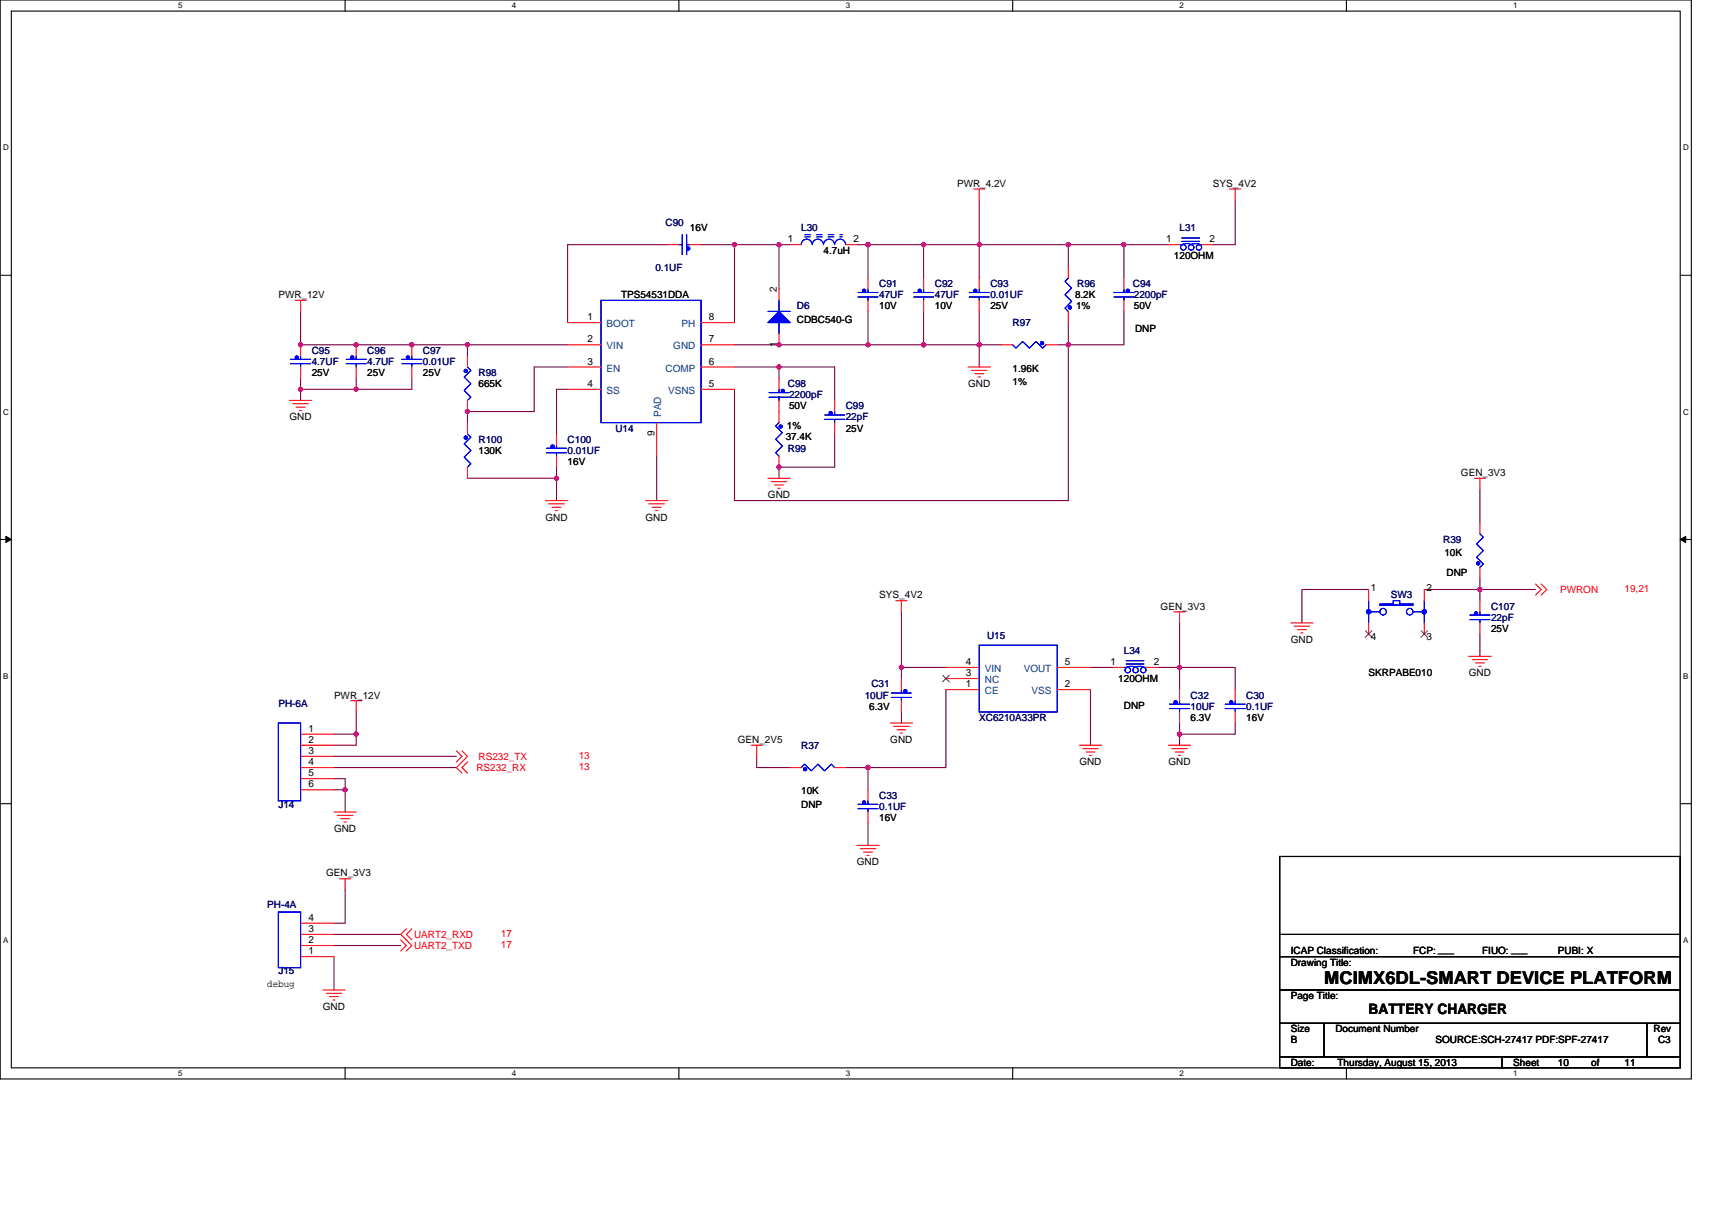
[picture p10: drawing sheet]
<svg xmlns="http://www.w3.org/2000/svg" width="297mm" height="210mm" viewBox="0 0 297 210" stroke-linecap="round" stroke-linejoin="round" font-family="sans-serif">
<path d="M0 0h293.5v187.2h-293.5zM2 1.9h289.5v183.4h-289.5z" fill="none" stroke="#000" stroke-width=".19"/>
<g fill="#fff">
<path d="M30.9 .2h.8v1.6h-.8z"/>
<path d="M30.9 185.5h.8v1.6h-.8z"/>
</g>
<path d="M59.9 0v1.9M59.9 185.3v1.9" fill="none" stroke="#000" stroke-width=".19"/>
<g fill="#fff">
<path d="M88.8 .2h.8v1.6h-.8z"/>
<path d="M88.8 185.5h.8v1.6h-.8z"/>
</g>
<path d="M117.8 0v1.9M117.8 185.3v1.9" fill="none" stroke="#000" stroke-width=".19"/>
<g fill="#fff">
<path d="M146.7 .2h.8v1.6h-.8z"/>
<path d="M146.7 185.5h.8v1.6h-.8z"/>
</g>
<path d="M175.7 0v1.9M175.7 185.3v1.9" fill="none" stroke="#000" stroke-width=".19"/>
<g fill="#fff">
<path d="M204.7 .2h.7v1.6h-.7z"/>
<path d="M204.7 185.5h.7v1.6h-.7z"/>
</g>
<path d="M233.6 0v1.9M233.6 185.3v1.9" fill="none" stroke="#000" stroke-width=".19"/>
<g fill="#fff">
<path d="M262.6 .2h.7v1.6h-.7z"/>
<path d="M262.6 185.5h.7v1.6h-.7z"/>
<path d="M.5 24.8h1v1.6h-1z"/>
<path d="M292 24.8h1v1.6h-1z"/>
<path d="M.5 70.7h1v1.5h-1z"/>
<path d="M292 70.7h1v1.5h-1z"/>
</g>
<path d="M0 47.8h2M291.5 47.8h2" fill="none" stroke="#000" stroke-width=".19"/>
<g fill="#fff">
<path d="M.5 116.5h.9v1.6h-.9z"/>
<path d="M292 116.5h.9v1.6h-.9z"/>
</g>
<path d="M0 93.6h2M291.5 93.6h2" fill="none" stroke="#000" stroke-width=".19"/>
<path d="M1 93.1l1 .5-1 .5zM291.5 93.6l1-.5v1z" fill="#000" stroke="#000" stroke-width=".17"/>
<g fill="#fff">
<path d="M.5 162.4h.9v1.5h-.9z"/>
<path d="M292 162.4h.9v1.5h-.9z"/>
</g>
<path d="M0 139.5h2M291.5 139.5h2M222 148.6h69.5v17.4h-69.5zM222 166h69.5v5.8h-69.5zM222 171.8h69.5v5.8h-69.5zM222 177.6h7.8v5.8h-7.8zM222 162.2h69.5M229.8 177.6h55.9v5.8h-55.9zM285.7 177.6h5.8v5.8h-5.8zM222 183.4h38.6v1.9h-38.6zM260.6 183.4h30.9v1.9h-30.9z" fill="none" stroke="#000" stroke-width=".19"/>
<g fill="none" stroke="#800040" stroke-width=".19">
<path d="M169.9 34.7v7.8M214.3 34.7v7.8h-3.8M52.2 54v5.8h28.9v2M81.1 59.8h17.4M115.9 42.5h-17.4v13.5M121.6 42.5h5.8M127.4 59.8h23.2M127.4 42.5h7.8M127.4 42.5v13.5M135.2 42.5h1.9M135.2 42.5v7.7M148.7 42.5h1.9"/>
<path d="M150.6 59.8h9.6M150.6 42.5v5.8M150.6 54v5.8M150.6 42.5h9.6M160.2 42.5v5.8M160.2 42.5h9.7M160.2 54v5.8M160.2 59.8h9.7M169.9 42.5v5.8M169.9 54v5.8M169.9 59.8h3.9M169.9 42.5h15.5v3.8"/>
<path d="M169.9 59.8v3.9M183.4 59.8h2M185.4 42.5h9.6M185.4 59.8v27.1h-58v-19.3M185.4 56v3.8M195 42.5h7.7M195 42.5v5.8M195 54v5.8h-9.6M52.2 65.6v2M52.2 67.6h9.6M52.2 67.6v1.9M61.8 65.6v2"/>
<path d="M71.5 65.6v2h-9.7M98.5 67.6h-1.9v7.7M98.5 63.7h-5.8v7.7h-11.6v1.9M113.9 79.1v7.8M127.4 63.7h7.8M135.2 63.7h9.6v5.8M135.2 63.7v1.9M144.8 75.3v5.8h-9.6v1.9M81.1 83h15.5M96.6 83v3.9M96.6 81.1v1.9M256.8 84.9v5.8"/>
<path d="M156.4 115.8v2M156.4 115.8h7.7M156.4 106.2v9.6M164.1 119.7v13.5h-13.5M189.2 119.7v9.6M189.2 115.8h3.9M200.8 115.8h3.9M204.7 108.1v7.7M204.7 115.8h9.6v3.9M204.7 115.8v3.9M237.5 102.3h-11.6v5.8M247.1 102.3h9.7"/>
<path d="M256.8 110v3.9M256.8 102.3v1.9M256.8 102.3h9.6M256.8 100.4v1.9M58 135.1h1.9v2M58 131.3h21.2M58 133.2h21.2M58 127.4h3.8M58 137.1h1.9M59.9 137.1v3.8M61.8 127.4v1.9h-3.8M61.8 123.5v3.9"/>
<path d="M131.3 131.3v1.9h5.8M146.7 133.2h3.9v3.9M156.4 123.5v2M204.7 127.4v1.9M204.7 125.5v1.9M214.3 125.5v1.9h-9.6M59.9 154.4v5.8h-1.9M150.6 142.9v3.8M58 166v5.8M58 162.2h11.5M58 164.1h11.5"/>
</g>
<g fill="#f0f" stroke="#f0f" stroke-width=".19">
<circle cx="81.1" cy="59.8" r=".38"/>
<circle cx="71.4" cy="59.8" r=".38"/>
<circle cx="61.8" cy="59.8" r=".38"/>
<circle cx="61.8" cy="67.6" r=".38"/>
<circle cx="52.1" cy="67.6" r=".38"/>
<circle cx="135.2" cy="42.4" r=".38"/>
<circle cx="160.3" cy="42.4" r=".38"/>
<circle cx="150.6" cy="42.4" r=".38"/>
<circle cx="135.2" cy="59.8" r=".38"/>
<circle cx="160.3" cy="59.8" r=".38"/>
<circle cx="150.6" cy="59.8" r=".38"/>
<circle cx="169.9" cy="59.8" r=".38"/>
<circle cx="135.1" cy="63.7" r=".38"/>
<circle cx="135.2" cy="81.1" r=".38"/>
<circle cx="185.3" cy="59.8" r=".38"/>
<circle cx="185.3" cy="42.4" r=".38"/>
<circle cx="169.9" cy="42.4" r=".38"/>
<circle cx="96.5" cy="83" r=".38"/>
<circle cx="52.1" cy="59.8" r=".38"/>
<circle cx="195" cy="42.4" r=".38"/>
<circle cx="81.1" cy="71.4" r=".38"/>
<circle cx="59.9" cy="137" r=".38"/>
<circle cx="61.8" cy="127.4" r=".38"/>
<circle cx="127.4" cy="42.4" r=".38"/>
<circle cx="156.4" cy="115.8" r=".38"/>
<circle cx="204.6" cy="115.8" r=".38"/>
<circle cx="204.6" cy="127.4" r=".38"/>
<circle cx="150.6" cy="133.2" r=".38"/>
<circle cx="256.8" cy="102.3" r=".38"/>
</g>
<g fill="none" stroke="#f00" stroke-width=".19">
<path d="M168.9 32.8h2M169.9 32.8v1.9M213.3 32.8h2M214.3 32.8v1.9M51.2 52.1h1.9M52.2 52.1v1.9M52.2 59.8v2M61.8 59.8v2M71.5 59.8v2M98.5 56h5.8M98.5 59.8h5.8M115.9 42.5h1.9"/>
<path d="M119.7 42.5h1.9M121.6 59.8h5.8M121.6 56h5.8M135.2 57.9v1.9M135.2 50.2v1.9M137.1 42.5h1.9M146.7 42.5h2M150.6 48.3v1.9M150.6 52.1v1.9M160.2 48.3v1.9M160.2 52.1v1.9M169.9 48.3v1.9"/>
<path d="M169.9 52.1v1.9M173.8 59.8h1.9M181.5 59.8h1.9M185.4 54v2M185.4 46.3v2M195 48.3v1.9M195 52.1v1.9M202.7 42.5h2M208.5 42.5h2M50.2 69.5h3.9M50.8 70.1h2.7M51.4 70.7h1.5"/>
<path d="M52 71.2h.3M52.2 63.7v1.9M61.8 63.7v1.9M71.5 63.7v1.9M81.1 73.3v2M81.1 61.8v1.9M81.1 69.5v1.9M96.6 75.3v1.9M96.6 79.1v2M98.5 67.6h5.8M98.5 63.7h5.8M113.9 73.3v5.8"/>
<path d="M121.6 67.6h5.8M121.6 63.7h5.8M135.2 65.6v2M135.2 69.5v3.8M135.2 79.1v2M144.8 69.5v1.9M144.8 73.3v2M168 63.7h3.8M168.6 64.3h2.7M169.1 64.9h1.6M169.7 65.4h.4M81.1 81.1v1.9"/>
<path d="M94.6 86.9h3.9M95.2 87.4h2.7M95.8 88h1.5M96.4 88.6h.3M112 86.9h3.9M112.6 87.4h2.7M113.2 88h1.5M113.7 88.6h.4M133.2 83h3.9M133.8 83.6h2.7M134.4 84.2h1.5M135 84.7h.4"/>
<path d="M255.8 83h1.9M256.8 83v1.9M256.8 98.4v2M256.8 90.7v1.9M155.4 104.2h2M156.4 104.2v2M156.4 117.8v1.9M164.1 115.8h5.8M164.1 117.8h5.8M164.1 119.7h5.8M183.4 119.7h5.8M183.4 115.8h5.8"/>
<path d="M193.1 115.8h1.9M198.9 115.8h1.9M203.7 106.2h1.9M204.7 106.2v1.9M204.7 119.7v1.9M214.3 119.7v1.9M224 108.1h3.8M224.5 108.7h2.7M225.1 109.3h1.6M225.7 109.8h.4M237.5 102.3v1.9M237.5 108.1v1.9"/>
<path d="M247.1 102.3v1.9M247.1 108.1v1.9M254.8 113.9h3.9M255.4 114.5h2.7M256 115h1.6M256.6 115.6h.4M256.8 104.2v2M256.8 108.1v1.9M266.4 101.3l1 1-1 1M267.4 101.3l1 1-1 1M52.2 127.4h5.8M52.2 129.3h5.8"/>
<path d="M52.2 131.3h5.8M52.2 133.2h5.8M52.2 135.1h5.8M52.2 137.1h5.8M60.9 121.6h1.9M61.8 121.6v1.9M79.2 130.3l1 1-1 .9M80.2 130.3l.9 1-1.9 1.9 1 1M81.1 132.2l-.9 1 .9 1M130.3 129.3h2M131.3 129.3v2M137.1 133.2h1.9"/>
<path d="M144.8 133.2h1.9M150.6 137.1v1.9M154.5 125.5h3.8M155 126h2.8M155.6 126.6h1.6M156.2 127.2h.4M156.4 121.6v1.9M187.3 129.3h3.9M187.9 129.9h2.7M188.4 130.5h1.6M189 131.1h.4M202.7 129.3h3.9"/>
<path d="M203.3 129.9h2.7M203.9 130.5h1.5M204.5 131.1h.3M204.7 123.5v2M214.3 123.5v2M58 140.9h3.8M58.5 141.5h2.7M58.9 152.5h2M59.1 142.1h1.5M59.7 142.6h.4M59.9 152.5v1.9M148.7 146.7h3.8"/>
<path d="M149.3 147.3h2.7M149.8 147.9h1.6M150.4 148.4h.4M150.6 140.9v2M52.2 166h5.8M52.2 164.1h5.8M52.2 162.2h5.8M52.2 160.2h5.8M56 171.8h3.9M56.6 172.4h2.7M57.2 173h1.5M57.8 173.5h.3"/>
<path d="M69.5 163.1l1 1-1 .9M70.5 161.2l-1 1 2 1.9-1 .9M71.5 161.2l-1 1 1 .9"/>
</g>
<g fill="none" stroke="#00f" stroke-width=".19">
<path d="M104.3 52.1h17.3v21.2h-17.3zM117.8 42.5h.6M118.4 40.7v3.5M119.1 40.7v3.5M119.1 42.5h.6M133.2 54h3.9M135.2 56v1.9M135.2 52.1v1.9M144.8 42.4a.96 .96 0 0 0-1-.9 .96 .96 0 0 0-.9 .9 .96 .96 0 0 0-1-.9 .96 .96 0 0 0-1 .9 .96 .96 0 0 0-.9-.9 .96 .96 0 0 0-1 .9M146.7 42.4a.95 .95 0 0 0-.9-.9 .95 .95 0 0 0-1 .9M148.9 51.5h3.4M148.9 50.8h3.4"/>
<path d="M150.6 50.2v.6M150.6 51.5v.6M158.5 51.5h3.5M158.5 50.8h3.5M160.2 51.5v.6M160.2 50.2v.6M168.2 51.5h3.4M168.2 50.8h3.4M169.9 50.2v.6M169.9 51.5v.6M175.7 59.8l.6 .6 1.1-1.1 1.2 1.1 1.2-1.1 1.1 1.1 .6-.6M185.4 48.3l-.6 .5 1.1 1.2-1.1 1.2 1.1 1.1-1.1 1.2 .6 .5"/>
<path d="M193.3 51.5h3.4M193.3 50.8h3.4M195 51.5v.6M195 50.2v.6M204.7 42.5h.5M205 41.9h3.1M205 41.3h3.1M206.6 42.4l-.7-.1-.7 .1M206.7 42.4l.7-.1 .7 .1M207.9 42.5h.6M50.4 63.1h3.5M50.4 62.4h3.5"/>
<path d="M52.2 63.1v.6M52.2 61.8v.6M60.1 63.1h3.4M60.1 62.4h3.4M61.8 63.1v.6M61.8 61.8v.6M69.7 63.1h3.5M69.7 62.4h3.5M71.5 63.1v.6M71.5 61.8v.6M81.1 75.3l.6 .6-1.2 1.1 1.2 1.2-1.2 1.1 1.2 1.2-.6 .6M81.1 63.7l.6 .6-1.2 1.1 1.2 1.2-1.2 1.2 1.2 1.1-.6 .6"/>
<path d="M94.8 78.6h3.5M94.8 77.8h3.5M96.6 78.6v.5M96.6 77.2v.6M133.4 68.9h3.5M133.4 68.1h3.5M135.2 68.9v.6M135.2 67.6v.5M135.2 73.3l-.6 .6 1.1 1.2-1.1 1.1 1.1 1.2-1.1 1.2 .6 .5M143.1 72.8h3.5M143.1 72h3.5M144.8 71.4v.6"/>
<path d="M144.8 72.8v.5M256.8 92.6l.6 .6-1.2 1.2 1.2 1.1-1.2 1.2 1.2 1.2-.6 .5M156.4 119.7v.6M169.9 112h13.5v11.5h-13.5zM195 115.8h.6M195.4 115.2h3.1M195.4 114.7h3.1M196.9 115.7l-.6-.1-.8 .2M197.1 115.7l.7-.1 .7 .1M198.3 115.8h.6M237.5 104.2v3.9M237.5 106.2h1.9"/>
<path d="M239.4 104.8h2.3v-.6h1.2v.6h2.3v.2h-5.8zM245.2 106.2h1.9M247.1 104.2v3.9M255 107.5h3.5M255 106.7h3.5M256.8 107.5v.6M256.8 106.2v.5M48.3 125.5h3.9v13.5h-3.9zM139 133.2l.6-.6 1.2 1.2 1.1-1.2 1.2 1.2 1.1-1.2 .6 .6M148.9 139.6h3.4M150.6 139v.6M154.7 121h3.4"/>
<path d="M154.7 120.3h3.4M156.4 121v.6M202.9 123h3.5M202.9 122.2h3.5M204.7 121.6v.6M204.7 123v.5M212.6 123h3.4M212.6 122.2h3.4M214.3 123v.5M214.3 121.6v.6M48.3 158.3h3.9v9.6h-3.9zM148.9 140.3h3.4"/>
<path d="M150.6 140.3v.6"/>
<circle cx="205.3" cy="42.9" r=".48"/>
<circle cx="206.7" cy="42.9" r=".48"/>
<circle cx="208" cy="42.9" r=".47"/>
<circle cx="195.7" cy="116.3" r=".47"/>
<circle cx="197" cy="116.3" r=".47"/>
<circle cx="198.4" cy="116.3" r=".47"/>
<circle cx="240" cy="106.1" r=".57"/>
<circle cx="244.6" cy="106.1" r=".57"/>
</g>
<g fill="#00f" stroke="#00f" stroke-width=".19">
<path d="M135.2 54l1.9 2h-3.9z" fill-rule="evenodd"/>
<path d="M135.2 54l1.9 2h-3.9z" fill-rule="evenodd"/>
<circle cx="256.5" cy="97.8" r=".28"/>
<circle cx="80.8" cy="75.9" r=".28"/>
<circle cx="159.6" cy="50.5" r=".28"/>
<circle cx="169.2" cy="50.5" r=".28"/>
<circle cx="144.1" cy="71.7" r=".29"/>
<circle cx="213.6" cy="121.9" r=".29"/>
<circle cx="80.8" cy="64.4" r=".28"/>
<circle cx="135.8" cy="67.8" r=".28"/>
<circle cx="247.1" cy="106.2" r=".38"/>
<circle cx="237.5" cy="106.2" r=".38"/>
<circle cx="157.1" cy="120" r=".29"/>
<circle cx="70.8" cy="62" r=".28"/>
<circle cx="149.9" cy="50.5" r=".28"/>
<circle cx="135.4" cy="74" r=".28"/>
<circle cx="204" cy="121.9" r=".29"/>
<circle cx="119.4" cy="43.1" r=".28"/>
<circle cx="51.5" cy="62" r=".28"/>
<circle cx="95.9" cy="77.5" r=".28"/>
<circle cx="149.9" cy="139.3" r=".28"/>
<circle cx="256.1" cy="106.4" r=".28"/>
<circle cx="185.6" cy="53.4" r=".28"/>
<circle cx="180.8" cy="59.5" r=".28"/>
<circle cx="195.7" cy="50.5" r=".28"/>
<circle cx="139.7" cy="133.5" r=".28"/>
<circle cx="61.1" cy="62" r=".28"/>
</g>
<path d="M163.6 117.2l1.1 1.1M164.7 117.2l-1.2 1.1M236.9 109.5l1.2 1.1M238 109.5l-1.1 1.1M246.5 109.5l1.2 1.1M247.7 109.5l-1.2 1.1" fill="none" stroke="#804000" stroke-width=".17"/>
<path d="M139.6 41.1h6.6M139.6 40.7h6.6" fill="none" stroke="#fff" stroke-width=".17" stroke-dasharray="1 1 1 1 1 1 1 1"/>
<path d="M139.6 41.1h6.6M139.6 40.7h6.6" fill="none" stroke="#00f" stroke-width=".17" stroke-dasharray="1 1 1 1 1 1 1 1"/>
<text font-size="3.1" x="229.8" y="170.8">MCIMX6DL-SMART DEVICE PLATFORM</text>
<text font-size="2.5" x="237.5" y="176">BATTERY CHARGER</text>
<g font-size="1.7">
<text x="166" y="32.4">PWR_4.2V</text>
<text x="210.5" y="32.4">SYS_4V2</text>
<text x="119.7" y="40.2">16V</text>
<text x="136.7" y="42.1">1</text>
<text x="142.9" y="44">4.7uH</text>
<text x="148.1" y="42.1">2</text>
<text x="202.3" y="42.1">1</text>
<text x="203.7" y="45">120OHM</text>
<text x="209.9" y="42.1">2</text>
<text x="48.3" y="51.7">PWR_12V</text>
<text x="107.8" y="51.7">TPS54531DDA</text>
<text x="134.8" y="50.8" transform="rotate(-90 134.8 50.8)">2</text>
<text x="152.5" y="53.7">10V</text>
<text x="162.2" y="53.7">10V</text>
<text x="171.8" y="53.7">25V</text>
<text x="186.5" y="51.7">8.2K</text>
<text x="186.7" y="53.7">1%</text>
<text x="196.7" y="53.7">50V</text>
<text x="102" y="55.6">1</text>
<text x="102" y="59.4">2</text>
<text x="123" y="59.4">7</text>
<text x="123" y="55.6">8</text>
<text x="138.3" y="56">CDBC540-G</text>
<text x="196.9" y="57.5">DNP</text>
<text x="54.1" y="65.2">25V</text>
<text x="63.7" y="65.2">25V</text>
<text x="73.4" y="65.2">25V</text>
<text x="102" y="63.3">3</text>
<text x="123" y="63.3">6</text>
<text x="134.8" y="60.2" transform="rotate(-90 134.8 60.2)">1</text>
<text x="175.7" y="64.5">1.96K</text>
<text x="83" y="67.2">665K</text>
<text x="102" y="67.2">4</text>
<text x="123" y="67.2">5</text>
<text x="136.9" y="71">50V</text>
<text x="168" y="67.2">GND</text>
<text x="175.7" y="66.8">1%</text>
<text x="50.2" y="73">GND</text>
<text x="113.5" y="75.6" transform="rotate(-90 113.5 75.6)">9</text>
<text x="136.3" y="76.4">37.4K</text>
<text x="136.5" y="74.5">1%</text>
<text x="146.7" y="74.9">25V</text>
<text x="83" y="78.8">130K</text>
<text x="98.5" y="80.7">16V</text>
<text x="253.5" y="82.6">GEN_3V3</text>
<text x="133.2" y="86.5">GND</text>
<text x="94.6" y="90.3">GND</text>
<text x="112" y="90.3">GND</text>
<text x="250.6" y="96.5">10K</text>
<text x="251" y="100">DNP</text>
<text x="152.5" y="103.8">SYS_4V2</text>
<text x="201.4" y="105.8">GEN_3V3</text>
<text x="237.9" y="102.5">1</text>
<text x="247.5" y="102.5">2</text>
<text x="224" y="111.6">GND</text>
<text x="237.9" y="111">4</text>
<text x="247.5" y="111">3</text>
<text x="258.7" y="109.6">25V</text>
<text x="167.6" y="115.4">4</text>
<text x="167.6" y="117.3">3</text>
<text x="167.6" y="119.3">1</text>
<text x="184.8" y="115.4">5</text>
<text x="184.8" y="119.3">2</text>
<text x="192.7" y="115.4">1</text>
<text x="194" y="118.3">120OHM</text>
<text x="200.2" y="115.4">2</text>
<text x="237.5" y="117.4">SKRPABE010</text>
<text x="254.8" y="117.4">GND</text>
<text x="58" y="121.2">PWR_12V</text>
<text x="150.8" y="123.1">6.3V</text>
<text x="195" y="123">DNP</text>
<text x="206.6" y="125.1">6.3V</text>
<text x="216.2" y="125.1">16V</text>
<text x="53.5" y="127">1</text>
<text x="53.5" y="128.9">2</text>
<text x="53.5" y="130.9">3</text>
<text x="128" y="128.9">GEN_2V5</text>
<text x="154.5" y="128.9">GND</text>
<text x="53.5" y="132.8">4</text>
<text x="53.5" y="134.7">5</text>
<text x="53.5" y="136.7">6</text>
<text x="139" y="137.8">10K</text>
<text x="187.3" y="132.8">GND</text>
<text x="202.7" y="132.8">GND</text>
<text x="139" y="140.1">DNP</text>
<text x="152.5" y="142.5">16V</text>
<text x="58" y="144.4">GND</text>
<text x="56.6" y="152.1">GEN_3V3</text>
<text x="148.7" y="150.2">GND</text>
<text x="53.5" y="161.8">3</text>
<text x="53.5" y="159.8">4</text>
<text x="53.5" y="165.6">1</text>
<text x="53.5" y="163.7">2</text>
<text x="224" y="167.6">Drawing Title:</text>
<text x="224" y="165.6">ICAP Classification:</text>
<text x="245.2" y="165.6">FCP: ___</text>
<text x="257.2" y="165.6">FIUO: ___</text>
<text x="270.3" y="165.6">PUBI: X</text>
<text x="46.4" y="171.2">debug</text>
<text x="224" y="173.4">Page Title:</text>
<text x="56" y="175.3">GND</text>
<text x="224" y="179.1">Size</text>
<text x="231.7" y="179.1">Document Number</text>
<text x="286.9" y="179.1">Rev</text>
<text x="224" y="184.9">Date:</text>
<text x="224" y="181.1">B</text>
<text x="232.1" y="184.9">Thursday, August 15, 2013</text>
<text x="249.1" y="181.1">SOURCE:SCH-27417 PDF:SPF-27417</text>
<text x="262.6" y="184.9">Sheet</text>
<text x="270.3" y="184.9">10</text>
<text x="276.1" y="184.9">of</text>
<text x="281.9" y="184.9">11</text>
<text x="287.7" y="181.1">C3</text>
</g>
<g font-size="1.7" fill="#000080">
<text x="115.5" y="39.2">C90</text>
<text x="139" y="40.2">L30</text>
<text x="204.7" y="40.2">L31</text>
<text x="113.7" y="47.1">0.1UF</text>
<text x="138.3" y="53.7">D6</text>
<text x="152.5" y="49.8">C91</text>
<text x="152.5" y="51.7">47UF</text>
<text x="162.2" y="49.8">C92</text>
<text x="162.2" y="51.7">47UF</text>
<text x="171.8" y="49.8">C93</text>
<text x="171.8" y="51.7">0.01UF</text>
<text x="186.9" y="49.8">R96</text>
<text x="196.6" y="49.8">C94</text>
<text x="196.7" y="51.7">2200pF</text>
<text x="175.7" y="56.6">R97</text>
<text x="54.1" y="61.4">C95</text>
<text x="54.1" y="63.3">4.7UF</text>
<text x="63.7" y="61.4">C96</text>
<text x="63.7" y="63.3">4.7UF</text>
<text x="73.4" y="61.4">C97</text>
<text x="73.4" y="63.3">0.01UF</text>
<text x="83" y="65.2">R98</text>
<text x="136.7" y="67.2">C98</text>
<text x="136.9" y="69.1">2200pF</text>
<text x="146.7" y="71">C99</text>
<text x="83" y="76.8">R100</text>
<text x="98.5" y="76.8">C100</text>
<text x="106.8" y="74.9">U14</text>
<text x="146.7" y="73">22pF</text>
<text x="98.5" y="78.8">0.01UF</text>
<text x="136.7" y="78.4">R99</text>
<text x="250.4" y="94.2">R39</text>
<text x="241.3" y="103.8">SW3</text>
<text x="258.7" y="105.8">C107</text>
<text x="258.7" y="107.7">22pF</text>
<text x="171.3" y="110.8">U15</text>
<text x="195" y="113.5">L34</text>
<text x="151.2" y="119.3">C31</text>
<text x="48.3" y="122.8">PH-6A</text>
<text x="150" y="121.2">10UF</text>
<text x="169.9" y="125.1">XC6210A33PR</text>
<text x="206.6" y="121.2">C32</text>
<text x="206.6" y="123.1">10UF</text>
<text x="216.2" y="121.2">C30</text>
<text x="216.2" y="123.1">0.1UF</text>
<text x="139" y="129.9">R37</text>
<text x="48.3" y="140.1">J14</text>
<text x="152.5" y="138.6">C33</text>
<text x="152.5" y="140.5">0.1UF</text>
<text x="46.4" y="157.5">PH-4A</text>
<text x="48.3" y="169.1">J15</text>
</g>
<g font-size="1.7" fill="#004080">
<text x="105.3" y="56.8">BOOT</text>
<text x="118.3" y="56.8">PH</text>
<text x="105.3" y="60.6">VIN</text>
<text x="105.3" y="64.5">EN</text>
<text x="115.5" y="64.5">COMP</text>
<text x="116.8" y="60.6">GND</text>
<text x="105.3" y="68.3">SS</text>
<text x="115.9" y="68.3">VSNS</text>
<text x="114.7" y="72.4" transform="rotate(-90 114.7 72.4)">PAD</text>
<text x="170.9" y="116.6">VIN</text>
<text x="170.9" y="118.5">NC</text>
<text x="177.6" y="116.6">VOUT</text>
<text x="170.9" y="120.5">CE</text>
<text x="179" y="120.5">VSS</text>
</g>
<g font-size="1.7" fill="#f00">
<text x="270.7" y="102.9">PWRON</text>
<text x="281.9" y="102.7">19,21</text>
<text x="83" y="131.8">RS232_TX</text>
<text x="100.4" y="131.7">13</text>
<text x="82.7" y="133.8">RS232_RX</text>
<text x="100.4" y="133.6">13</text>
<text x="71.8" y="162.7">UART2_RXD</text>
<text x="71.8" y="164.7">UART2_TXD</text>
<text x="86.9" y="162.5">17</text>
<text x="86.9" y="164.5">17</text>
</g>
<g font-size="1.4">
<text x="30.9" y="1.5">5</text>
<text x="88.8" y="1.5">4</text>
<text x="146.7" y="1.5">3</text>
<text x="204.7" y="1.5">2</text>
<text x="262.6" y="1.5">1</text>
<text x=".5" y="26.1">D</text>
<text x="292" y="26.1">D</text>
<text x=".5" y="71.9">C</text>
<text x="292" y="71.9">C</text>
<text x=".5" y="117.8">B</text>
<text x="292" y="117.8">B</text>
<text x=".5" y="163.6">A</text>
<text x="292" y="163.6">A</text>
<text x="30.9" y="186.8">5</text>
<text x="88.8" y="186.8">4</text>
<text x="146.7" y="186.8">3</text>
<text x="204.7" y="186.8">2</text>
<text x="262.6" y="186.8">1</text>
</g>
</svg>
